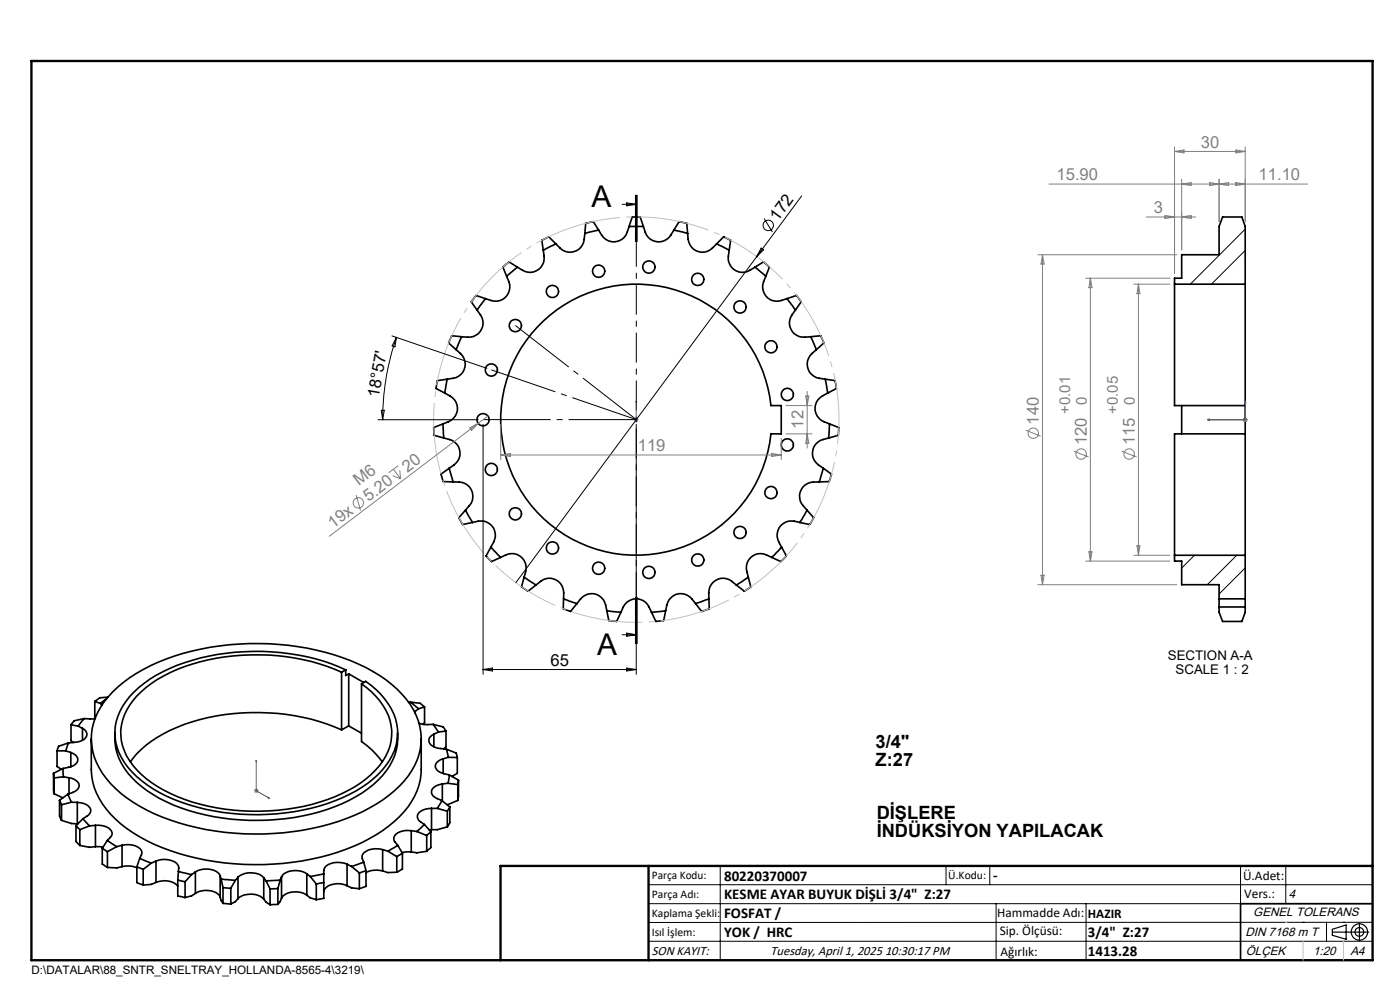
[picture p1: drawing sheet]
<svg xmlns="http://www.w3.org/2000/svg" width="297mm" height="210mm" viewBox="0 0 297 210" stroke-linecap="round" stroke-linejoin="round" font-family="sans-serif">
<g fill="none" stroke="#000" stroke-width=".35">
<path d="M107.5 58.6a3.4 3.4 0 0 1-.9 4.9 3.1 3.1 0 0 1-2.4 .2l-3.2-1-1 1.3 1.2 1.8M109.8 56.7l-2.3 1.9M109.8 56.7l-1.8-1.1-.7 .5-.6 .5 .8 2M115.3 53.1a3.5 3.5 0 0 1-1 4 2.98 2.98 0 0 1-3.5 .2l-1-.6M117.9 51.7l-2.6 1.4M124.1 49.5a3.6 3.6 0 0 1-1.8 3.7 2.96 2.96 0 0 1-3.5-.6l-2.4-2.4-1.5 .8 .4 2.1M127 48.8l-2.9 .7M127 48.8l-1.1-1.8-.6 .1-1.1 .3-.1 2.1M133.5 48a3.5 3.5 0 0 1-3.3 3.3 3.6 3.6 0 0 1-3.2-2.5M133.5 48h3M133.5 48l.6-2h1.7l.7 2M136.5 48a3.5 3.5 0 0 0 3.2 3.3 3.6 3.6 0 0 0 3.2-2.5"/>
<path d="M142.9 48.8l3 .7M142.9 48.8l1.2-1.8 .6 .1 1 .3 .2 2.1M145.9 49.5a3.5 3.5 0 0 0 2.4 3.9 2.89 2.89 0 0 0 2.8-.8l2.4-2.4 1.5 .8-.3 2.1M152 51.7l2.7 1.4M154.7 53.1a3.5 3.5 0 0 0 .9 4 2.98 2.98 0 0 0 3.5 .2l1.1-.6M160.2 56.7l2.3 1.9M160.2 56.7l1.8-1.1 .5 .3 .7 .7-.7 2M162.5 58.6a3.4 3.4 0 0 0 .8 4.9 3.1 3.1 0 0 0 2.5 .2l3.1-1 1.1 1.3-1.3 1.8M96.8 74.2a3.4 3.4 0 0 1 1.4 4.8 3.8 3.8 0 0 1-3.3 1.4M97.9 71.4l-1.1 2.8M97.9 71.4l-2.1-.2-.2 .4-.4 1.2 1.6 1.4M101.2 65.8a3.4 3.4 0 0 1 .7 4.5 3.5 3.5 0 0 1-4 1.1"/>
<path d="M103 63.4l-1.8 2.4M113.9 69.4a28.7 28.7 0 0 1 30.2-7.6 28.7 28.7 0 0 1 19.4 24.2h2.2v6h-2.2a28.7 28.7 0 0 1-40.5 23.2 28.7 28.7 0 0 1-9.1-45.8zM166.9 63.4l1.8 2.4M168.7 65.8a3.4 3.4 0 0 0-.6 4.5 3.5 3.5 0 0 0 3.9 1.1M172 71.4l1.2 2.8M172 71.4l2.1-.2 .7 1.6-2.5 2.2a3 3 0 0 0-.9 3.1 3 3 0 0 0 2.4 2.1l1.2 .2M249.2 60.3v25.7h15M249.2 60.3v-1.3h1.5v-5h7.9v-6l.8-2h4.1l.7 2v12.3M249.2 60.3h15M264.2 60.3v25.7M94 89.9l.2 3M94.2 92.9a3.5 3.5 0 0 1 3.4 3 3.5 3.5 0 0 1-2.3 3.4"/>
<path d="M94.4 83.4a3.5 3.5 0 0 1 2.6 3.7 3.1 3.1 0 0 1-1.9 2.4l-3.1 1.2 .1 1.6 2.1 .6M94.9 80.4l-.5 3M94.9 80.4l-2.1 .3-.1 .4-.2 1.3 1.9 1M95.3 99.3l.9 2.9M95.3 99.3l-1.7 1.3 .3 1.3 .1 .3h2.2M174.7 99.3l-.9 2.9M174.7 99.3l1.7 1.3-.5 1.6h-2.1M175 80.4l.6 3M175 80.4l2.2 .3v.4l.2 1.3-1.8 1M175.6 83.4a3.5 3.5 0 0 0-2.7 3.7 3.1 3.1 0 0 0 1.9 2.4l3.1 1.2-.1 1.6-2 .6M175.8 92.9a3.5 3.5 0 0 0-3.4 3 3.5 3.5 0 0 0 2.3 3.4M176 89.9l-.2 3"/>
<path d="M250.7 86v6M264.2 92v25.8M264.2 92h-15v25.8M264.2 86v6M96.2 102.2a3.4 3.4 0 0 1 4 2.2 3.1 3.1 0 0 1-.6 2.9l-.9 .9M98.7 108.2l1.5 2.6M98.7 108.2l-1.4 1.6 .2 .4 .6 1.1 2.1-.5M100.2 110.8a3.4 3.4 0 0 1 4.5 1.2 3.2 3.2 0 0 1 0 3l-1.6 2.9 1.2 1.2 1.9-.9M104.1 116.1l2.1 2.1M106.2 118.2a3.5 3.5 0 0 1 4.6 .1 3.6 3.6 0 0 1 .4 4.1M163.7 118.2a3.4 3.4 0 0 0-4.5 .1 3.6 3.6 0 0 0-.5 4.1M165.8 116.1l-2.1 2.1"/>
<path d="M165.8 116.1l1 1.8-.3 .3-.8 .9-2-.9M169.7 110.8a3.3 3.3 0 0 0-4.8 2.4 4.3 4.3 0 0 0 .9 2.9M171.2 108.2l-1.5 2.6M171.2 108.2l1.4 1.6-.6 1.1-.2 .4-2.1-.5M173.8 102.2a3.4 3.4 0 0 0-4 2.2 3.1 3.1 0 0 0 .6 2.9l.8 .9M249.2 117.8v1.2h1.5v5h7.9v3M249.2 117.8h15M264.2 117.8v9.2M111.2 122.4l-.6 2.1 1.4 .9 2.7-2.1a3 3 0 0 1 3.2-.3 3 3 0 0 1 1.7 2.8v1.2M111.2 122.4l2.5 1.7M119.6 127l2.8 1M119.6 127l-.1 2.1 .6 .3 .9 .3 1.4-1.7"/>
<path d="M122.4 128a3.5 3.5 0 0 1 4.1-1.9 3.6 3.6 0 0 1 2.2 3.4M128.7 129.5l3 .4M128.7 129.5l.5 2.1 1.6 .2 .9-1.9M131.7 129.9a3.3 3.3 0 0 1 4.8-2.5 4.1 4.1 0 0 1 1.7 2.5M141.2 129.5l-3 .4M141.2 129.5l-.4 2.1-1.7 .2-.9-1.9M150.4 127l-2.8 1M150.4 127l.1 2.1-1.6 .6-2.1-2.6a3 3 0 0 0-3.1-1.1 3 3 0 0 0-2.2 2.3l-.3 1.2M156.2 124.1a3.4 3.4 0 0 0-4.4-1 3.5 3.5 0 0 0-1.4 3.9M158.7 122.4l-2.5 1.7M158.7 122.4l.6 2.1-.3 .2-1.1 .7-1.7-1.3M258.6 127v1.8"/>
<path d="M258.6 128.8v1.1l.8 1.9h4.1l.7-1.9v-1.1M258.6 127h5.6M258.6 128.8h5.6M264.2 127v1.8M12.1 159.3v3.3l.9 .6M12.1 159.3h1.8M13.9 159.3l1.1 .3M14.5 157.6l-.6 1.7M14.5 157.6l-2.1 .7-.3 1M15 159.6a1.54 1.54 0 0 1 1.3 2.2 2.68 2.68 0 0 1-1.8 1l-1.1 .2M15 159.6v3.1M15.1 153.8v3.3l.4 .4"/>
<path d="M15.1 153.8l1.5 .2M16.6 154l.9 .5M17.5 154.5a1.32 1.32 0 0 1 1 1.3 1.32 1.32 0 0 1-1 1.2 6.9 6.9 0 0 1-3 .6M17.5 154.5v2.5M17.9 152.4l-1.3 1.6M17.9 152.4l2.2 .1M17.9 152.4l-2.1 .5-.7 .9M19.4 156.7v6.5a14.5 14.5 0 0 0 5.1 10.5 36 36 0 0 0 17.2 8.3 56.1 56.1 0 0 0 35.1-3.3 23.8 23.8 0 0 0 11.2-9.9 12.3 12.3 0 0 0 1.4-5.6v-6.5M20.1 148.8v3.3l.1 .2M20.1 148.8l1.2 .4M21.3 149.2l.4 .3M22.6 148.3l-1.3 .9"/>
<path d="M22.9 147.9l-1.7 .1-1.1 .8M24 146.7a36.8 36.8 0 0 1 18.7-9 55.5 55.5 0 0 1 34.9 3.9 22.3 22.3 0 0 1 10.7 10.1 12.7 12.7 0 0 1-2.6 14 34.4 34.4 0 0 1-17.7 9.6 57.1 57.1 0 0 1-35.3-2.7 24.2 24.2 0 0 1-11.6-9.7 12.6 12.6 0 0 1 1.9-15.1zM24.4 155.5a12.4 12.4 0 0 0 4.6 10.4 34 34 0 0 0 18.2 7.6 45.7 45.7 0 0 0 28.3-4.5 16.7 16.7 0 0 0 8.5-9.7l.3-1.2v-2.6M72.5 142.6a46.3 46.3 0 0 0-36.4 .1 18.8 18.8 0 0 0-9.7 9.1 10.5 10.5 0 0 0 2.6 11.5 28.9 28.9 0 0 0 15.2 7.7 46.4 46.4 0 0 0 28.3-2.7 18.8 18.8 0 0 0 9.8-9 10.6 10.6 0 0 0-2.5-11.5l-.9-1-2.2-1.7M72.5 154.8a46.3 46.3 0 0 0-36.4 .1 20.8 20.8 0 0 0-8.4 6.7M72.5 142.6v12.2M73.3 142.1a47.7 47.7 0 0 0-38.8 .4 18.4 18.4 0 0 0-9.5 9.4 11.1 11.1 0 0 0 3 11.9 28.8 28.8 0 0 0 13.8 7.4 47.9 47.9 0 0 0 32.3-2.7 18.6 18.6 0 0 0 9.6-9.4 10.9 10.9 0 0 0-2.1-10.8 17.5 17.5 0 0 0-4-3.8l-.9 .6M73.3 142.1v1.2l.7-.4M73.3 142.1l-.8 .5M74 142.9l3.2 1.9M74 142.9v11.1M74 154l2.7 1.5"/>
<path d="M74 154l-1.5 .8M76.7 145.1v12.2a17.9 17.9 0 0 1 4.4 4.3M87.1 148.9l1.7 1.4M87.1 148.9l2 .3 1 .8M87.1 148.9l-.4 .1M88.1 150.9l-.2 .1M88.1 150.9v.3M88.8 150.3l-.7 .6M88.9 153.4a6.5 6.5 0 0 0 3 .3M90.1 150v3.3l-.3 .3M90.1 150l-1.3 .3M91.9 153.7l1.1 1.6"/>
<path d="M91.9 153.7l2.1 .5 .6 .9M92 155.7a1.33 1.33 0 0 0-1 1.2 1.33 1.33 0 0 0 .8 1.4 5.3 5.3 0 0 0 2.9 .6M92 155.7v2.7M93 155.3l-1 .4M94.6 155.1v3.3l-.5 .4M94.6 155.1l-1.6 .2M94.7 158.9l.4 1.7M94.7 158.9l2.1 .8 .2 1M11.4 164v1M11.4 164v4.3M11.4 168.3l1.9 1M11.4 165v3.3"/>
<path d="M12.6 169.7l.5 1M12.6 169.7v3.4l.5 .9M13.1 174l2.1 .7 1.2 .1M13.1 170.7v3.3M13.4 163v1.8M13.4 163l-2 1M13.4 164.8l1.2 .2M13.4 164.8l-2 .2M14.4 168.5l.8 1.7M14.4 168.5l-1.8 1.2M14.6 165a2.29 2.29 0 0 1 2.2 1.6 1.66 1.66 0 0 1-1.3 1.5l-1.1 .4M14.6 165v3.4"/>
<path d="M15.2 170.2h1.2M15.2 170.2l-2.1 .5M16.1 175.1l.8 .9M16.1 175.1v3.4l.8 .8M16.4 170.2a2.87 2.87 0 0 1 2.9 1.6 1.43 1.43 0 0 1-.8 1.3l-.9 .6M16.4 170.2v4.6M16.4 174.8h.1M16.9 179.3l2.1 .4 1.2-.1M16.9 176v3.3M17.6 173.7l1.4 1.5M17.6 173.7l-1.5 1.4M19 175.2l-2.1 .8"/>
<path d="M20.2 175.1a3.1 3.1 0 0 1 3.6 1.5 1.87 1.87 0 0 1-1 1.7M20.2 179.6l1.6 .1M20.2 175.1l-1.2 .1M20.2 175.1v4.5M21.7 179.9l1.1 .7M21.7 179.9v3.4l1.1 .7M22.8 178.3l2 1.3M22.8 178.3l-1.1 1.6M24.8 179.6l-2 1M25.9 179.3a3.9 3.9 0 0 1 4.1 1 1.57 1.57 0 0 1-.4 1.8M25.9 179.3l-1.1 .3M25.9 179.3v4.5"/>
<path d="M84.4 179.3l-2.1 1.2M84.4 179.3l1 1.7M87.2 176.2a3.3 3.3 0 0 0-3.6 1.4 1.58 1.58 0 0 0 .8 1.7M87.2 176.2l1.2 .2M87.2 176.2v4.5M88.4 176.4l2.1 .8M90 174.9l-1.6 1.5M90 174.9l1.4 1.5M90.5 177.2v3.4M91.4 176.4l-.9 .8M91.4 176.4v3.4l-.9 .8M91.5 171.5h-.6a2.6 2.6 0 0 0-2.4 1.5 1.37 1.37 0 0 0 .7 1.3l.8 .6"/>
<path d="M91.5 171.5h1.3M91.5 171.5v4.5M91.5 176h-.4M92.8 171.5l2.1 .6M93.7 169.8l-.9 1.7M93.7 169.8l1.7 1.4M93.8 166.3a2.46 2.46 0 0 0-2.3 1.5 1.47 1.47 0 0 0 1.2 1.6l1 .4M93.8 166.3v3.6M94 161a1.83 1.83 0 0 0-1.6 1.8 2.13 2.13 0 0 0 1.8 1.3l1.1 .3M94 161v3.1M94.9 175.4l-2.1 .6h-1.3M94.9 172.1v3.3"/>
<path d="M95 166.1l-1.2 .2M95 166.1l2.1 .3M95.1 160.6l-1.1 .4M95.1 160.6l1.9 .1M95.3 164.4l-.3 1.7M95.3 164.4l2 1.1M95.4 171.2l-.5 .9M95.4 171.2v3.3l-.5 .9M97 160.7v3.3l-1.1 .7M97.1 169.8l-2.2 .9M97.1 166.4v3.4M97.3 165.5l-.2 .9"/>
<path d="M97.3 165.5v3.4l-.2 .9M22.8 180.6v3.4M25.9 183.8l1.8-.1 1.3 .4M25.9 183.8l-1.1 .3-2-.1M29 183.9l1.4 .5M29 183.9v3.3l1.4 .5M29.6 182.1l2.5 1M29.6 182.1l-.6 1.8M30.4 184.4v3.3M32.1 183.1l-1.7 1.3M33.1 182.7a4.2 4.2 0 0 1 4.6 .7l.2 .7v.8M33.1 187.2a4.2 4.2 0 0 1 4.6 .8"/>
<path d="M33.1 182.7l-1 .4M33.1 182.7v4.5M33.1 187.2l-1 .4-1.7 .1M37.7 186.7l1.6 .3M37.7 186.7v3.3l1.6 .4M37.9 184.9l2.7 .6M37.9 184.9l-.2 1.8M39.3 187v3.4M40.6 185.5l-1.3 1.5M41.5 185a4.2 4.2 0 0 1 5.1 .4l.1 .4M41.5 189.5a4.3 4.3 0 0 1 5.1 .5l.1 .3M41.5 185l-.9 .5"/>
<path d="M41.5 185v4.5M41.5 189.5l-.9 .5-1.3 .4M46.7 185.8l.2 .7M46.7 190.3l.6 1.3M46.7 185.8v4.5M46.9 186.5l3 .3M46.9 186.5l.4 1.8M47.3 188.3l1.7 .1M47.3 191.6l1.7 .2M47.3 188.3v3.3M49 188.4v3.4M49.9 186.8l-.9 1.6"/>
<path d="M50.5 186.1a4.2 4.2 0 0 1 5.5 .1M50.5 190.6a4.3 4.3 0 0 1 5.5 .1M50.5 186.1l-.6 .7M50.5 190.6l-.6 .7-.9 .5M50.5 186.1v4.5M56 186.2l.4 .7M56 190.7l.4 .7 .9 .5M56 186.2v4.5M56.4 186.9l.9 1.7M57.3 188.6v3.3M58.9 188.5l-1.6 .1M58.9 191.8l-1.6 .1"/>
<path d="M58.9 188.5v3.3M59.4 186.7l-3 .2M59.4 186.7l-.5 1.8M59.7 186l-.3 .7M59.7 190.5l-.3 .7-.5 .6M59.7 186v4.5M65.1 185.3a4.4 4.4 0 0 0-5.2 .4l-.2 .3M65.1 189.9a4.3 4.3 0 0 0-5.2 .3l-.2 .3M65.1 185.3l.7 .6M65.1 185.3v4.6M65.1 189.9l.7 .6 1.3 .3M65.8 185.9l1.3 1.6"/>
<path d="M67.1 187.5v3.3M68.7 185.4l-2.9 .5M68.7 187.2l-1.6 .3M73.6 183.3a4.4 4.4 0 0 0-4.7 .7l-.2 .7v5.9l-1.6 .2M73.6 187.9a4.2 4.2 0 0 0-4.7 .6l-.2 .7M73.6 183.3l1 .5M73.6 183.3v4.6M73.6 187.9l1 .4 1.6 .2M74.6 183.8l1.6 1.4M76.2 185.2v3.3M77.2 182.9l-2.6 .9M77.2 182.9l.4 1.8"/>
<path d="M77.6 184.7l-1.4 .5M77.6 184.7v3.3l-1.4 .5M81.2 180.2a4.2 4.2 0 0 0-4.2 .9 1.54 1.54 0 0 0 .2 1.8M81.2 184.7l-1.2-.1a4.3 4.3 0 0 0-2.4 .5M81.2 180.2l1.1 .3M81.2 180.2v4.5M81.2 184.7l1.1 .4 1.9-.1M82.3 180.5l1.9 1.2M84.2 181.7v3.3M85.4 181l-1.2 .7M85.4 181v3.4l-1.2 .6M87.2 180.7l-1.9 .2"/>
<path d="M90.5 180.6l-2.1 .3-1.2-.2M291.2 191.7h-28v12"/>
<circle cx="127" cy="57.5" r="1.31"/>
<circle cx="137.7" cy="56.7" r="1.3"/>
<circle cx="148" cy="59.3" r="1.3"/>
<circle cx="104.2" cy="78.5" r="1.3"/>
<circle cx="109.3" cy="69.1" r="1.3"/>
<circle cx="117.2" cy="61.8" r="1.29"/>
<circle cx="157" cy="65.1" r="1.3"/>
<circle cx="163.6" cy="73.5" r="1.3"/>
<circle cx="102.5" cy="89" r="1.31"/>
<circle cx="104.2" cy="99.6" r="1.3"/>
<circle cx="167" cy="94.4" r="1.3"/>
<circle cx="167" cy="83.7" r="1.3"/>
<circle cx="109.3" cy="109" r="1.29"/>
<circle cx="117.2" cy="116.2" r="1.3"/>
<circle cx="148" cy="118.8" r="1.3"/>
<circle cx="157" cy="112.9" r="1.29"/>
<circle cx="163.6" cy="104.5" r="1.3"/>
<circle cx="127" cy="120.5" r="1.31"/>
<circle cx="137.7" cy="121.4" r="1.3"/>
</g>
<g fill="none" stroke="#000" stroke-width=".21">
<path d="M132 43.3h3M133 43l2 .3-2 .4zM134.8 41.3v10M135 41.3v10M135.2 41.3v10M161.5 52.6l.5 .4-1.5 1.5zM162.1 46.3l1.8 2.9M170.1 41.5l-60.7 82.1M264.2 48.6l-11.7 11.7M264.2 53.1l-7.2 7.2M83.1 71.3l20.2 6.8M84.1 71.6a52.3 52.3 0 0 0-2.9 17.4"/>
<path d="M84.1 71.6l-.3 2-.6-.2zM80.2 89h21.3M80.9 87h.6l-.3 2zM102.5 90v53M135 90v53M253.4 117.8l-2.7 2.7M262.4 117.8l-6.3 6.2M132 134.6h3M133 134.3l2 .3-2 .4zM134.8 126.6v10M135.2 126.6v10zM264.2 120.5l-5.6 5.5"/>
<path d="M102.5 142h32.5M102.5 142l2-.3v.6zM133 141.7l2 .3-2 .3zM137.6 187.7h153.6M137.6 191.7h153.6M137.6 199.7h153.6M152.8 183.7v20M200.7 183.7v4M210 183.7v4M211.3 191.7v12M230.4 191.7v12M263.2 183.7v20"/>
<path d="M272.8 183.7v8M276.4 195.6h.1M281.4 195.6v4.1M285 195.6h.1M291.2 195.6l-153.6 .1"/>
<circle cx="163" cy="47.8" r="1.1"/>
</g>
<g fill="none" stroke="#808080" stroke-width=".21">
<path d="M222.5 39h54.9M249.2 31.1v26.9M249.2 32.1h15M249.2 32.1l2-.3v.6zM250.7 38v15M250.7 39l2-.3v.7zM256.6 38.7l4 .7v-.7l-4 .7zM258.6 38v9M262.2 31.8l2 .3-2 .3zM262.2 38.7l2 .3-2 .4zM264.2 31.1v15.9M220.2 54h29.5"/>
<path d="M221.2 54v70M221.2 54l.3 2h-.7zM230.3 59h17.9M231.3 59v60M231.3 59l.4 2h-.7zM243.2 46h10.5M247.2 45.7l2 .3-2 .3zM250.7 46l2-.3v.6zM240.5 60.3h7.7M241.5 60.3v57.5M241.5 60.3l.3 2h-.6zM83.5 99.5l1.5 2.1"/>
<path d="M84.5 98.8l-2.1 1.5M84.8 99.8l.2 1.8M99.7 90.8l1.7-1-1.4 1.5zM101.4 89.8l-31.6 24M103.5 88.3l-2.1 1.5M106.2 90v7.5M106.2 96.5h59.5M106.2 96.5l2-.3v.6zM134.5 89h1M134.6 88.7l.7 .7M135 88.5v1M135.3 88.7l-.7 .7"/>
<path d="M163.7 96.2l2 .3-2 .3zM165.7 93v4.5M166.7 86h5.6M166.7 92h5.6M170.9 84h.7l-.4 2zM171.2 83v12M171.2 92l.4 2h-.7zM217.6 91.3l3.2 1.2M227.8 95.7l3.1 1.2M237.9 95.7l3.2 1.2M263.7 89h1M263.8 88.7l.7 .7"/>
<path d="M264.2 88.5v1M264.5 88.7l-.7 .7M75.6 105l.9 3.3M83.3 100.9l1.7 .7M230.3 119h17.9M231 117h.7l-.4 2zM240.5 117.8h7.7M241.2 115.8h.6l-.3 2zM220.2 124h29.5M220.8 122h.7l-.3 2zM53.9 167.7h1M54 167.4l.7 .7"/>
<path d="M54.4 167.2v1M54.7 167.4l-.7 .7"/>
<circle cx="219.2" cy="91.9" r="1.1"/>
<circle cx="229.4" cy="96.3" r="1.11"/>
<circle cx="239.5" cy="96.3" r="1.12"/>
<circle cx="76" cy="106.7" r="1.1"/>
</g>
<g fill="none" stroke="#000" stroke-width=".25">
<path d="M282.6 197.7h7.8M282.6 197.1l3-.9v3l-3-.8zM288.4 195.8v3.8M106.2 203.7h185"/>
<circle cx="288.4" cy="197.7" r="1.74"/>
<circle cx="288.4" cy="197.7" r=".93"/>
</g>
<path d="M122.4 47.9a43 43 0 0 0-17.3 72 43 43 0 0 0 71.4-19.8 43 43 0 0 0-51.9-52.8l-2.2 .6" fill="none" stroke="#c0c0c0" stroke-width=".21" stroke-dasharray="15.2 1.3 1.3 1.3" stroke-dashoffset="5.9" stroke-linecap="butt"/>
<path d="M135 85v.4v-.4M135 88.9v.2zM135 89h.1M135 85v4M256.2 89l.4-.1v.2zM264.2 85l.1 .4h-.2zM264.2 85v4h-8M54.4 161.2v.4l-.1-.1zM54.4 161.2v6.5l2.8 1.7M56.9 169.1l.3 .3-.3-.1z" fill="none" stroke="#00f" stroke-width=".21"/>
<path d="M135 41.3v95.3" fill="none" stroke="#000" stroke-width=".21" stroke-dasharray="6.3 1.3 1.3 1.3" stroke-dashoffset="1.3" stroke-linecap="butt"/>
<path d="M102.5 89h32.5M135 89l-30.8-10.5M135 89l-25.7-20" fill="none" stroke="#000" stroke-width=".21" stroke-dasharray="15.2 1.3 1.3 1.3" stroke-dashoffset=".9" stroke-linecap="butt"/>
<path d="M6.7 12.9h284.5v190.8h-284.5zM137.6 183.7v20M291.2 183.7h-185v20" fill="none" stroke="#000" stroke-width=".5"/>
<path d="M276.4 199.7v4M285 199.7v4" fill="none" stroke="#c0c0c0" stroke-width=".21"/>
<path d="M272.8 195.6h.1" fill="none" stroke="#c0c0c0" stroke-width=".25"/>
<g fill="#00f">
<path d="M135 85v.4zM135 88.9v.2z"/>
<path d="M56.9 169.1l.3 .3-.3-.1zM54.4 161.2v.4l-.1-.1z"/>
<path d="M264.2 85l.1 .4h-.2zM256.2 89l.4-.1v.2zM264.2 85l.1 .4h-.2zM256.2 89l.4-.1v.2z"/>
</g>
<g font-size="6.3">
<text x="125.5" y="44">A</text>
<text x="126.7" y="139">A</text>
</g>
<g font-size="3.9">
<text x="185.7" y="158.6">3/4&quot;</text>
<text x="185.7" y="162.5">Z:27</text>
<text x="186" y="173.7">DİŞLERE</text>
<text x="186" y="177.5">İNDÜKSİYON YAPILACAK</text>
</g>
<g font-size="3.5" fill="#808080">
<text x="254.7" y="31.3">30</text>
<text x="224.1" y="38.2">15.90</text>
<text x="267" y="38.2">11.10</text>
<text x="244.8" y="45.2">3</text>
<text x="135.3" y="95.7">119</text>
<text x="170.5" y="90.9" transform="rotate(-90 170.5 90.9)">12</text>
<text x="220.4" y="90.1" transform="rotate(-90 220.4 90.1)">140</text>
<text x="230.6" y="94.5" transform="rotate(-90 230.6 94.5)">120</text>
<text x="240.7" y="94.5" transform="rotate(-90 240.7 94.5)">115</text>
<text x="86.5" y="100.2" transform="rotate(-37 86.5 100.2)">20</text>
<text x="76.1" y="103.2" transform="rotate(-37 76.1 103.2)">M6</text>
<text x="78.2" y="106.5" transform="rotate(-37 78.2 106.5)">5.20</text>
<text x="70.7" y="112.2" transform="rotate(-37 70.7 112.2)">19x</text>
</g>
<g font-size="3.5">
<text x="165" y="47" transform="rotate(-54 165 47)">172</text>
<text x="80.4" y="84.4" transform="rotate(-80 80.4 84.4)">18°57'</text>
<text x="116.8" y="141.2">65</text>
</g>
<g font-size="3.2" fill="#808080">
<text x="227" y="87.8" transform="rotate(-90 227 87.8)">+0.01</text>
<text x="230.5" y="85.9" transform="rotate(-90 230.5 85.9)">0</text>
<text x="237.2" y="87.8" transform="rotate(-90 237.2 87.8)">+0.05</text>
<text x="240.7" y="85.9" transform="rotate(-90 240.7 85.9)">0</text>
</g>
<g font-size="3.2">
<text x="153.6" y="190.8">KESME AYAR BUYUK DİŞLİ 3/4&quot; Z:27</text>
<text x="153.6" y="186.8">80220370007</text>
<text x="210.7" y="186.6">-</text>
<text x="153.6" y="194.8">FOSFAT /</text>
<text x="153.6" y="198.8">YOK / HRC</text>
<text x="230.8" y="198.7">3/4&quot; Z:27</text>
<text x="230.8" y="202.8">1413.28</text>
</g>
<g font-size="2.8">
<text x="247.7" y="140.1">SECTION A-A</text>
<text x="249.4" y="142.9">SCALE 1 : 2</text>
<text x="263.7" y="186.7">Ü.Adet:</text>
<text x="263.9" y="190.5">Vers.:</text>
<text x="211.5" y="194.5">Hammadde Adı:</text>
<text x="230.8" y="194.7">HAZIR</text>
<text x="138.3" y="202.6">SON KAYIT:</text>
<text x="163.5" y="202.6">Tuesday, April 1, 2025 10:30:17 PM</text>
<text x="212.1" y="198.4">Sip. Ölçüsü:</text>
<text x="212.2" y="202.7">Ağırlık:</text>
</g>
<g font-size="2.6">
<text x="273.4" y="190.4">4</text>
<text x="265.9" y="194.4">GENEL TOLERANS</text>
<text x="264.2" y="198.5">DIN 7168 m T</text>
<text x="264.3" y="202.6">ÖLÇEK</text>
<text x="278.5" y="202.6">1:20</text>
<text x="286.5" y="202.6">A4</text>
</g>
<g font-size="2.5">
<text x="138.3" y="186.4">Parça Kodu:</text>
<text x="138.3" y="190.5">Parça Adı:</text>
<text x="201.2" y="186.5">Ü.Kodu:</text>
<text x="138.3" y="194.5">Kaplama Şekli:</text>
<text x="138.3" y="198.6">Isıl İşlem:</text>
<text x="6.7" y="206.7">D:\DATALAR\88_SNTR_SNELTRAY_HOLLANDA-8565-4\3219\</text>
</g>
</svg>
